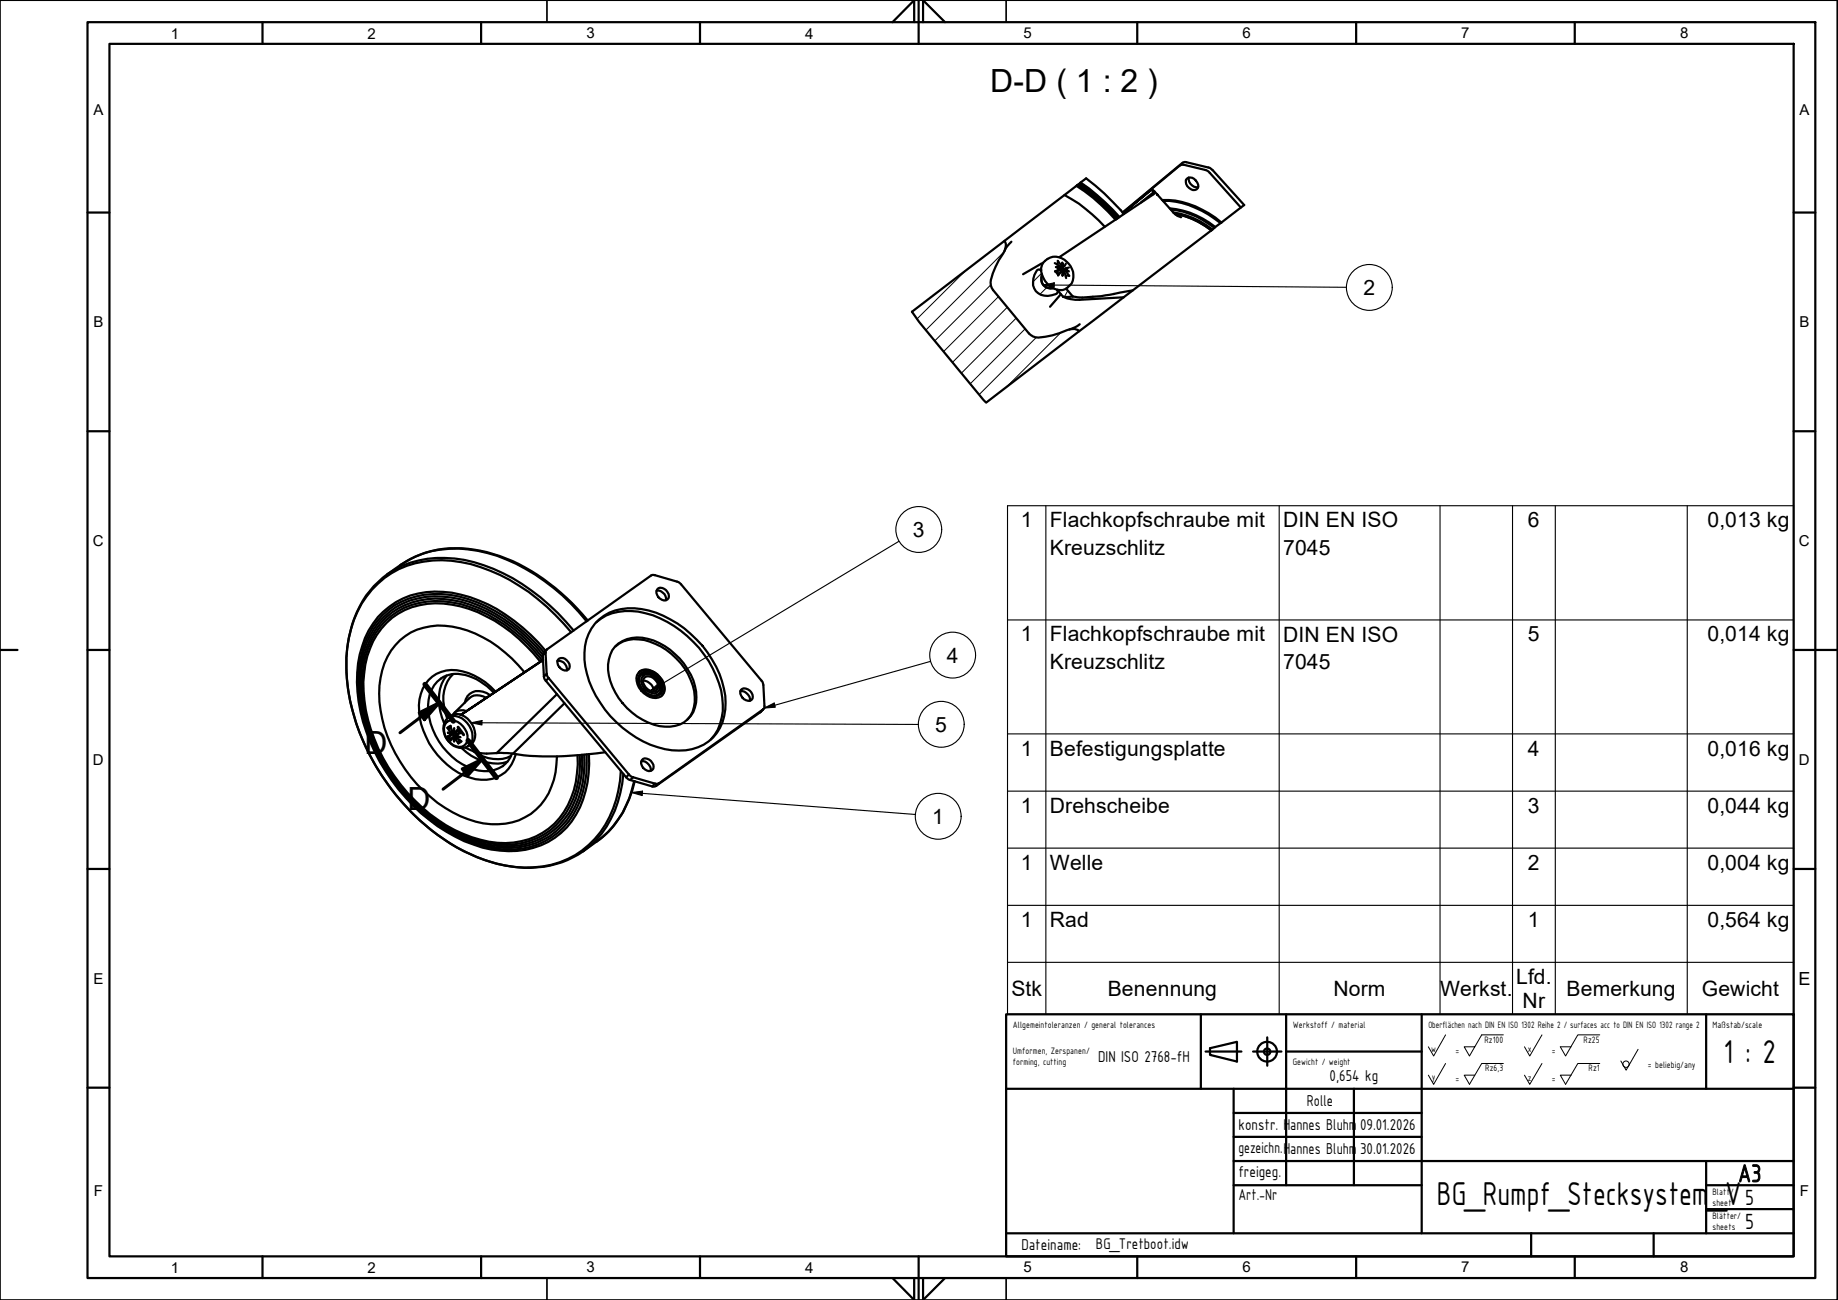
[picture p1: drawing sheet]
<svg xmlns="http://www.w3.org/2000/svg" width="420mm" height="297mm" viewBox="0 0 420 297" stroke-linecap="round" stroke-linejoin="round" font-family="sans-serif">
<!-- layer: Schraffur -->
<g fill="none" stroke="#000" stroke-width=".23">
<path d="M229.6 57.5l-18 17.9M220.7 61.9l-11.1 11M226.5 65.1l-12.8 12.8M228.2 67.8l-12.5 12.5M230.3 70.2l-12.6 12.6M232.3 72.7l-12.5 12.6M234.3 75.2l-12.5 12.5M236.9 77.1l-13.1 13.1M238 61.6l-.1 .1M238.1 62.4l-1.9 2M239.3 65.6l-1.6 1.6M242.5 76l-12.6 12.6"/>
<path d="M244.1 66.4l-.8 1.4"/>
</g>
<!-- layer: Sichtbare tangentiale Kanten(HTW) -->
<g fill="none" stroke="#000" stroke-width=".51">
<path d="M88.6 131.2a23.5 23.5 0 0 1 19.7-2.8 45.6 45.6 0 0 1 22.8 15.7M91.6 129.1a23.6 23.6 0 0 1 19.8-2.7 44.7 44.7 0 0 1 22.7 15.6M100.8 155.1a8.3 8.3 0 0 0-2.7 8.8 15.7 15.7 0 0 0 11.3 12.2 7.1 7.1 0 0 0 5.5-1M102.1 154.4a10 10 0 0 0-1.1 9.5l.5 1.4M103.6 154a8.7 8.7 0 0 0-1.8 8.9l.4 1.3M111.2 159.4a3.3 3.3 0 0 0-3.9 .2M112.1 158.9a3.8 3.8 0 0 0-5.2 .2l-.7 1.5M113.3 158a14.2 14.2 0 0 0-10.1-4.9 7.7 7.7 0 0 0-7.4 8 17.9 17.9 0 0 0 11.6 16.6 7.8 7.8 0 0 0 9.6-3.1l.9-2.3M124.7 149.1l-.6 .6M125 154l-.7 .6M125.4 154.9l-.6 .7M127.3 158.6l-13.8 13.5"/>
<path d="M130.6 144.4a45.3 45.3 0 0 0-23-15.5 23.1 23.1 0 0 0-19.7 3.2 23.7 23.7 0 0 0-8.7 18.2 47.5 47.5 0 0 0 11.2 31.2 44.3 44.3 0 0 0 25.2 16.3 22.4 22.4 0 0 0 17.5-3.5 23.6 23.6 0 0 0 8.8-18.2M102.2 164.9a3.1 3.1 0 0 1 4.1 1.7 2.89 2.89 0 0 1-.2 3.8 3.1 3.1 0 0 1-4.1-1.8 2.89 2.89 0 0 1 .2-3.7zM102.3 168.3l.7 .9M102.4 164a3.3 3.3 0 0 1 4.4 1.2 4.4 4.4 0 0 1 1 4.4l-.8 .9M102.6 168.2l.5 .8M103 165.8l-.7 .5M103.1 166.1l-.5 .4M103.3 167l-.4 .2M104.5 168.7l-.4 .3M104.8 166.5l.7 .9M104.9 166.9l-.8 .3M105.1 163.2h.4"/>
<path d="M105.2 167.2l-.7 .6M105.2 169.2l-.4 .3M105.5 169.4l-.7 .4M105.5 170.9a11.5 11.5 0 0 0 9.4 3.5l1.1-.4M106.6 162.5a2.8 2.8 0 0 0-2.7 .4M108.1 171.6a8.5 8.5 0 0 0 8.7 1.1M129 160.7l-11.7 11.5M142.5 176.8a23.6 23.6 0 0 1-9.2 17.7M143.8 177l-.7 .6M144.7 177.6l-.6 .6M145 178.5a21.9 21.9 0 0 1-8.7 13.8M149.7 179.1l-.6 .6"/>
<path d="M150.6 179l-.6 .6M174.4 162.1l-.6 .6"/>
</g>
<!-- layer: Sichtbare Kanten(CS) -->
<g fill="none" stroke="#000" stroke-width=".51">
<path d="M229.6 55a2.54 2.54 0 0 1-.3 3 16.8 16.8 0 0 0-2.9 6.6l.3 1.2 .3 .5 8.2 9.9a3.3 3.3 0 0 0 3.8 .7l3.2-.8a5 5 0 0 1 3.9-.8l.6 .4M231.2 55.2l-.9 1-.7 1.1M238.9 59.6a3.8 3.8 0 0 1 5.8 1.2 3.4 3.4 0 0 1 .4 3.5 3.4 3.4 0 0 1-2.9 2 4.8 4.8 0 0 1-4-5.7zM243.3 44.6a35.5 35.5 0 0 1 9.2 7.2M246.1 42.5a39.3 39.3 0 0 1 8.9 7.7M246.3 42.3a42.5 42.5 0 0 1 8.9 7.8M246.5 42.1a44.9 44.9 0 0 1 8.9 7.9M246.7 42a42.7 42.7 0 0 1 8.8 7.8M246.9 41.8a46.5 46.5 0 0 1 8.8 7.9M247 41.7a49.1 49.1 0 0 1 8.9 7.9M256.6 48.6l13.7-11.4 .6-.2 5.6 1.3 .7 .5 7.2 8-5.2 4M256.9 48.9l-.7-.8a53.8 53.8 0 0 0-7.9-7.3l-39.8 30.4 1.6 2.4 15.3 18.4 31.5-24.1"/>
<path d="M263.2 43.4l.5 .5M263.3 43.2l-6.6 5.5 6.5-5.3M263.3 43.2l5 5.4 1 .8 .7 .2M263.3 43.2l-.1 .2M263.7 43.9v.5l-21.6 14.4M263.7 43.9l-2.9 2.4M264.5 44.4l.1 .2-.1-.2M265.7 45.7a20 20 0 0 1 13.5 5.1M265.9 45.9a20.4 20.4 0 0 1 13.1 5.1M267.4 47.6a18.9 18.9 0 0 1 10.4 4.3M267.7 47.9a19.5 19.5 0 0 1 9.9 4.2M268.3 48.6a18.7 18.7 0 0 1 8.9 3.8"/>
<path d="M268.5 48.8a17.8 17.8 0 0 1 8.4 3.8 20 20 0 0 0-8.4-3.8zM269.1 49.3h.1M271.3 40.8a1.79 1.79 0 0 1 2 .3 1.79 1.79 0 0 1 .5 1.9 1.48 1.48 0 0 1-2.4-.5 1.43 1.43 0 0 1-.1-1.7zM271.7 40.6a2.03 2.03 0 0 0 2.2 2.2M276.9 52.6l-20 15.3M279.2 50.8l-2.3 1.8M283.7 47.4l-7.5-8.2-.6-.4-5.3-1.2-.6 .2-13 10.8M238 61.8a.6 .6 0 0 0-.6-.2 .6 .6 0 0 0-.5 .4 3.8 3.8 0 0 0 .4 5 3.9 3.9 0 0 0 4.4-.1l-.1-.7M238 61.6v.2M238.2 62.7a2.21 2.21 0 0 0 .3 2.4 2.21 2.21 0 0 0 2.2 .7M238.4 60.1l-4.5 2.6M241.1 60.1l1 .7 .1 .3"/>
<path d="M241.6 60.4l.3-.5-.1-.3a1.43 1.43 0 0 0 1 1M241.7 66.2l1.3 1.6M242.2 61.3l-.1 .3-.9 .4h.1l.6 .8v.1l.8-.8 .2 .1v.8l.2-.8M242.2 61.1l-.8-.1 .8 .3M242.2 61.1l-.1 .1M242.2 61.6l-.7 .7M242.5 67.2l-2.5 2.9M242.5 60.9l-.3 .4M242.8 60.6l-.3 .3M242.8 60.6v-.6l.2 .7M242.9 61.3l.2 .3M243 67.8a8.6 8.6 0 0 0 3.8 .7l10.1-.6"/>
<path d="M243 60.7l-.5 .2M243.1 62.2l.3 .2 .3 1.1M243.1 62.2l-.2 .1M243.3 60.8l-.7 .8-.5 .1M243.6 60.2l-.3 .6-.3-.1M243.7 61.8l-.1 .2 .8 1-.1-.1-.7 .1M243.7 61.8l-.8 .5M243.7 61.6l-.4 .4M243.7 61.6l.6 .4-.6-.2M243.7 66l1.5 1.7M243.7 61.3l-2 1.3M244.3 61.1l-.6 .2v.3"/>
<path d="M245.2 67.7l-2.2 .1M246.8 74.1l-1.1 .7-1.2 .5M259 66.3a58.1 58.1 0 0 1-12.6 1.6l-1.2-.2M150.1 135a1.94 1.94 0 0 1 2.1 2.1M150.5 134.4a1.9 1.9 0 0 1 2.3 2.2 1.37 1.37 0 0 1-2.3-.2 1.38 1.38 0 0 1 0-2zM100.8 155.1a7.2 7.2 0 0 1 7.2-.3l.9 .4 2.5 1.6 1.5 1.5M107.3 159.6l-3.7 3.6M119.9 153.6a27 27 0 0 0-18.2-10.6 13.4 13.4 0 0 0-14.7 11.9 28.7 28.7 0 0 0 5.6 20.9 29.2 29.2 0 0 0 17.9 12.3 14 14 0 0 0 13.1-4.2 17.1 17.1 0 0 0 3.7-11.1M123.5 151.2a35.2 35.2 0 0 0-18.3-12.7 17.4 17.4 0 0 0-16.8 3.8 19.8 19.8 0 0 0-5.3 13.6 39.2 39.2 0 0 0 15.1 30.1 29.3 29.3 0 0 0 17.4 6.6 16 16 0 0 0 15.6-12.1 26.6 26.6 0 0 0 .8-7.9M124 150.9a34.7 34.7 0 0 0-20.7-13.2 16.6 16.6 0 0 0-17.4 6.9 22.9 22.9 0 0 0-2.9 15.4 40.5 40.5 0 0 0 23 30.9 21.2 21.2 0 0 0 15.3 1.2 16.7 16.7 0 0 0 10.8-13.4l.4-1.9v-4.3M124.1 149.5a36.8 36.8 0 0 0-19-12.6 18.5 18.5 0 0 0-16 2.8 19.6 19.6 0 0 0-6.9 15.2 40.3 40.3 0 0 0 13.3 29.6 31.1 31.1 0 0 0 19.7 9.2 16.6 16.6 0 0 0 17.6-13 26.4 26.4 0 0 0 .7-8.2M124.1 150.4a35.5 35.5 0 0 0-20.6-13.3 16.7 16.7 0 0 0-19.3 10 26.1 26.1 0 0 0-.8 16.4 41.7 41.7 0 0 0 21.4 27.2 24.8 24.8 0 0 0 13.8 2.5 16.4 16.4 0 0 0 13.6-12.6 23.5 23.5 0 0 0 .8-8.1"/>
<path d="M124.3 149a36.9 36.9 0 0 0-19.3-12.7 18.9 18.9 0 0 0-16.2 3.1 19.9 19.9 0 0 0-6.9 15.3 40.9 40.9 0 0 0 11.8 28.4 34.8 34.8 0 0 0 19.8 10.9 17.2 17.2 0 0 0 19.8-13.2 24.4 24.4 0 0 0 .8-8.4M124.7 148.7a37.6 37.6 0 0 0-19.4-12.8 18.6 18.6 0 0 0-18.9 5.1 23.2 23.2 0 0 0-4.7 17.1 43.4 43.4 0 0 0 24.4 34.1 23.3 23.3 0 0 0 17.5 1 17.1 17.1 0 0 0 10.3-12.4 27.3 27.3 0 0 0 .7-8.5M124.8 148.6l24-17.1 .9-.1 5 1.5 .7 .4 18.7 22.2 .4 1 .3 5.2-.4 .4-23.8 16.9-.9 .1-5-1.5-.7-.4-18.6-22.3-.4-.9-.3-4.9zM125 148.4l-.9 .9v.4l.2 4.9 .2 .6 18.9 22.6 .7 .4 5 1.5 .9-.1 23.8-16.9 .7-.7M127.4 151a1.96 1.96 0 0 1 2.2 2.2M127.6 150.7a1.71 1.71 0 0 1 2 .1 1.71 1.71 0 0 1 .6 1.8 1.32 1.32 0 0 1-2.3-.2 1.54 1.54 0 0 1-.3-1.7zM134.4 141.8a45.9 45.9 0 0 0-21.6-15.2 24.4 24.4 0 0 0-24.2 4.6 23.7 23.7 0 0 0-9.3 17.5 45.4 45.4 0 0 0 8 28.6 49.7 49.7 0 0 0 21.8 18.6 27.9 27.9 0 0 0 19.4 1.1 35.6 35.6 0 0 0 10.2-6.6 23.4 23.4 0 0 0 6.4-11.9M136 142.5a11.1 11.1 0 0 1 10.7-3.3 24.7 24.7 0 0 1 17.8 14.8 14.9 14.9 0 0 1 .1 12.3 9.9 9.9 0 0 1-9.4 5.2 22.2 22.2 0 0 1-15.7-7.9 21.8 21.8 0 0 1-5.9-14.5 10.5 10.5 0 0 1 2.4-6.6zM136.3 142.2a12.1 12.1 0 0 1 11.3-2.1 24.8 24.8 0 0 1 17.5 19.3 11.8 11.8 0 0 1-2.6 9.6M140.6 147.8a8 8 0 0 1 8.8-1.4 15.7 15.7 0 0 1 9.7 11.6 6.7 6.7 0 0 1-8.4 7.9 15.3 15.3 0 0 1-11.7-12.8 7.7 7.7 0 0 1 1.6-5.3zM140.7 147.7a8.1 8.1 0 0 1 9.1-.6 15 15 0 0 1 9 12.1 6.9 6.9 0 0 1-1.7 5.3M146 153.6a3.4 3.4 0 0 1 4.6 .9 3.4 3.4 0 0 1 .7 4.4"/>
<path d="M146.3 153.3a3.6 3.6 0 0 1 4.6 1.4 3.3 3.3 0 0 1 .6 4 2.64 2.64 0 0 1-3.7 .2 4.3 4.3 0 0 1-2.2-4.6zM146.4 154a3.1 3.1 0 0 1 4.2 1 2.75 2.75 0 0 1 .3 3.6M146.4 154a3.3 3.3 0 0 1 4.6 1.6 2.24 2.24 0 0 1-.5 3.3 3.7 3.7 0 0 1-4.2-1.9 2.67 2.67 0 0 1 .1-3zM146.6 154.2a2.66 2.66 0 0 1 3.8 .9 2.61 2.61 0 0 1 .3 3.4M146.6 154.1a3.2 3.2 0 0 1 4.3 1.9 1.84 1.84 0 0 1 .2 2 1.84 1.84 0 0 1-1.7 .9 3.8 3.8 0 0 1-3.3-3.8zM146.8 154.7a2.01 2.01 0 0 1 3 .2 2.15 2.15 0 0 1 .3 3.4 2.93 2.93 0 0 1-3.5-3.2zM147 155.5a2.58 2.58 0 0 1 2.4 2.5M147.1 155.1a1.72 1.72 0 0 1 2.8 .3 1.38 1.38 0 0 1 .5 1.6 1.38 1.38 0 0 1-1.3 1 2.67 2.67 0 0 1-2.1-2.5zM147.2 157.1l.6 .6M169.2 157.9a2.05 2.05 0 0 1 2.2 2.2M169.4 157.7a1.7 1.7 0 0 1 2.6 1 1 1 0 0 1-.2 1.2 1 1 0 0 1-1.2 .1 1.91 1.91 0 0 1-1.2-2.3zM101.9 164.5a3 3 0 0 1 4.3-.8 4.6 4.6 0 0 1 1.9 6 3.6 3.6 0 0 1-5.9-.7 4 4 0 0 1-.3-4.5z"/>
<path d="M103 165.8l.3 1.2 .3 .2M103 167.8l-.1 .3-.6 .2M103 167.6l-.6-.2 .6 .4M103.1 166.4l-.5 .1-.3-.2 .6 .9 .1 .4M103.4 167.4l-.4 .4M103.5 167.8l.3 .4M103.6 167.2l.2-.8 .1 1 .9-.9-.1 .1 .8 .8-1.1 .5v.2l.9 .4-.9-.2M103.6 168.7l-.3-.1-.3 .6M103.6 168.7l.2 .8v-.7M103.8 168.8l1 1 .2-.8M103.8 167.2l-.8 .4M103.8 167.1l-.2 .1"/>
<path d="M104.1 168.5l-.5 .2M104.1 167.2l-.2 .4-1 .5M104.4 168.3l.1 .4 1 .7M104.5 168.1l-.7 .7M104.5 167.8l-.4 .1-.8 .7M104.6 168.2l-.2 .1M105 166.9l-.9 .4M105.2 167.2l-.7 .6M105.4 163.3l18.7-12.5-18.7 12.5M106.4 170.8a10.9 10.9 0 0 0 8 1.2l1.6 .1a69.6 69.6 0 0 0 22.4-.2M117 172.2a6.2 6.2 0 0 1-2.1 2.9M146.6 174a1.94 1.94 0 0 1 2.1 2.1"/>
<path d="M147 173.4a1.9 1.9 0 0 1 2.4 2.2 1.37 1.37 0 0 1-2.4-.2 1.38 1.38 0 0 1 0-2z"/>
</g>
<circle cx="263.7" cy="43.9" r=".25" fill="#000"/>
<!-- layer: Symbole(HTW) -->
<g fill="none" stroke="#000" stroke-width=".25">
<path d="M238.5 65.1l2.5-.5v1zM238.5 65.1l69.3 .5M239.1 115.6v116.2M292.4 115.6v116.2M329.2 115.6v116.2M345.8 115.6v116.2M355.5 115.6v116.2M385.7 115.6v116.2M205.5 123.7l-56.8 34.1M148.7 157.8l1.9-1.7 .5 .9zM212.7 151.1l-38 10.7M230.3 141.7h179.7"/>
<path d="M107.7 165.1l2.5-.5v1.1zM107.7 165.1l102.2 .4M174.7 161.8l2.3-1.2 .2 1zM230.3 167.7h179.7M144.4 181.1l2.5-.3-.1 1zM144.4 181.1l64.9 5M230.3 180.8h179.7M230.3 193.8h179.7M230.3 219.9h179.7v-104.3h-179.7v116.2h179.7v-11.9M230.3 206.9h179.7"/>
<circle cx="313" cy="65.7" r="5.2"/>
<circle cx="210" cy="121" r="5.2"/>
<circle cx="217.8" cy="149.7" r="5.2"/>
<circle cx="215.2" cy="165.5" r="5.2"/>
<circle cx="214.5" cy="186.5" r="5.2"/>
</g>
<!-- layer: Schnittansichtslinien(CS) -->
<path d="M97.2 156.4l6.4 8.4M95.8 162.9l4.6-2.3-3.4 3.9zM100.4 160.6l-9 6.8M104.7 166.2l1.3 1.7M105.7 175.7l4.5-2.2-3.3 3.8zM107 169.2l6.5 8.5M110.2 173.5l-8.9 6.8" fill="none" stroke="#000" stroke-width=".7"/>
<path d="M97.2 156.4l6.4 8.4M107 169.2l6.5 8.5" fill="none" stroke="#000" stroke-width="1.2"/>
<path d="M95.8 162.9l4.6-2.3-3.4 3.9zM105.7 175.7l4.5-2.2-3.3 3.8z" fill="#000"/>
<!-- layer: Skizziergeometrie(CS) -->
<g fill="none" stroke="#000" stroke-width=".51">
<path d="M20 5.1h395v286.9h-395zM25 10h385v277.1h-385zM60 5.1v4.9M110 5.1v4.9M160 5.1v4.9M204 5.1l5-5.1v5.1M210 0v10M211 5.1v-5.1l5 5.1M260 5.1v4.9M310 5.1v4.9M360 5.1v4.9M20 48.6h5"/>
<path d="M410 48.6h5M20 98.5h5M410 98.5h5M0 148.5h4M20 148.5h5M410 148.5h10M20 198.6h5M410 198.6h5M20 248.5h5M410 248.5h5M60 287.1v4.9M110 287.1v4.9"/>
<path d="M160 287.1v4.9M204 292l5 5v-5M210 287.1v9.9M211 292v5l5-5M260 287.1v4.9M310 287.1v4.9M360 287.1v4.9"/>
</g>
<path d="M0 0h420v297h-420zM125 0v5.1M230 0v5.1M125 292v5M230 292v5" fill="none" stroke="#000" stroke-width=".38"/>
<!-- layer: Titel (ISO) -->
<g fill="none" stroke="#000" stroke-width=".51">
<path d="M230 231.8h180v55.3h-180zM274.5 231.8v17M276.6 239.5l6.2-1.5v4.6l-6.2-1.6zM289.7 237v6.5M294 231.8v39M325 231.8v50M390 231.8v17M230 248.8h180M275.6 240.3h8.2M282 259.8h43M282 254.3h43M282 248.8v33"/>
<path d="M286.4 240.3h6.5M294 240.3h31M309.5 248.8v22M282 270.8h43M282 265.3h128M390 276.3h20M390 270.8h20M390 265.3v16.5M230 281.8h180M350 281.8v5.3M378 281.8v5.3"/>
<circle cx="289.7" cy="240.3" r="2.25"/>
<circle cx="289.7" cy="240.3" r=".73"/>
</g>
<g fill="none" stroke="#000" stroke-width=".23">
<path d="M330.5 236.5l-2.8 4.8-1.2-2.1M343.7 236.5h-5l-2.8 4.8-1.2-2.1h2.4M352.5 236.5l-2.8 4.8-1.2-2.1M365.7 236.5h-5l-2.8 4.8-1.2-2.1h2.5M374.5 239.8l-2.8 4.7-1.2-2.1M330.5 243l-2.8 4.8-1.2-2.1M343.7 243h-5l-2.8 4.8-1.2-2.1h2.4M352.5 243l-2.8 4.8-1.2-2.1M365.7 243h-5l-2.8 4.8-1.2-2.1h2.5"/>
<circle cx="371.7" cy="243.2" r=".73"/>
</g>
<!-- layer: Symbole(HTW) -->
<path d="M238.5 65.1l2.5-.5v1zM148.7 157.8l1.9-1.7 .5 .9zM107.7 165.1l2.5-.5v1.1zM174.7 161.8l2.3-1.2 .2 1zM144.4 181.1l2.5-.3-.1 1z" fill="#000"/>
<g font-size="8.1">
<text x="394" y="242.9">1 : 2</text>
<text x="328.5" y="275.4">BG_Rumpf_Stecksystem</text>
<text x="390.6" y="275.4">_V</text>
</g>
<g font-size="7.3">
<text x="226.4" y="21.1">D-D ( 1 : 2 )</text>
<text x="83.3" y="172.2">D</text>
<text x="93.2" y="185.1">D</text>
</g>
<text font-size="6.1" x="397.3" y="270.1">A3</text>
<g font-size="5.4">
<text x="399" y="275.3">5</text>
<text x="399" y="280.8">5</text>
</g>
<g font-size="4.8">
<text x="311.7" y="67.4">2</text>
<text x="208.7" y="122.7">3</text>
<text x="233.4" y="120.4">1</text>
<text x="240" y="120.5">Flachkopfschraube mit</text>
<text x="293.3" y="120.5">DIN EN ISO</text>
<text x="349.2" y="120.4">6</text>
<text x="390.3" y="120.4">0,013 kg</text>
<text x="240" y="126.8">Kreuzschlitz</text>
<text x="293.3" y="126.8">7045</text>
<text x="233.4" y="146.5">1</text>
<text x="240" y="146.5">Flachkopfschraube mit</text>
<text x="293.3" y="146.6">DIN EN ISO</text>
<text x="349.2" y="146.5">5</text>
<text x="390.3" y="146.5">0,014 kg</text>
<text x="216.4" y="151.4">4</text>
<text x="240" y="152.9">Kreuzschlitz</text>
<text x="293.3" y="152.9">7045</text>
<text x="213.8" y="167.2">5</text>
<text x="233.4" y="172.6">1</text>
<text x="240" y="172.6">Befestigungsplatte</text>
<text x="349.2" y="172.6">4</text>
<text x="390.3" y="172.6">0,016 kg</text>
<text x="233.4" y="185.7">1</text>
<text x="240" y="185.7">Drehscheibe</text>
<text x="349.2" y="185.7">3</text>
<text x="390.3" y="185.7">0,044 kg</text>
<text x="213.1" y="188.3">1</text>
<text x="233.4" y="198.7">1</text>
<text x="240" y="198.7">Welle</text>
<text x="349.2" y="198.7">2</text>
<text x="390.3" y="198.7">0,004 kg</text>
<text x="233.4" y="211.8">1</text>
<text x="240" y="211.8">Rad</text>
<text x="349.2" y="211.8">1</text>
<text x="390.3" y="211.8">0,564 kg</text>
<text x="231.2" y="227.6">Stk</text>
<text x="253.2" y="227.6">Benennung</text>
<text x="304.8" y="227.6">Norm</text>
<text x="329.2" y="227.6">Werkst.</text>
<text x="346.6" y="224.8">Lfd.</text>
<text x="358.1" y="227.6">Bemerkung</text>
<text x="389" y="227.6">Gewicht</text>
<text x="348" y="230.4">Nr</text>
</g>
<text font-size="4.1" x="411.1" y="225">E</text>
<g font-size="3.9">
<text x="251" y="242.6">DIN ISO 2768-fH</text>
<text x="303.9" y="246.9">0,654 kg</text>
<text x="298.8" y="252.8">Rolle</text>
<text x="283.1" y="258.3">konstr. H</text>
<text x="283.1" y="263.4">gezeichn.H</text>
<text x="295" y="258.3">annes Bluhm</text>
<text x="295" y="263.8">annes Bluhm</text>
<text x="310.9" y="263.8">30.01.2026</text>
<text x="310.9" y="258.3">09.01.2026</text>
<text x="283.1" y="268.9">freigeg.</text>
<text x="283.1" y="274.2">Art.-Nr</text>
<text x="233.5" y="285.7">Dateiname:</text>
</g>
<text font-size="3.8" x="250.5" y="285.3">BG_Tretboot.idw</text>
<g font-size="3.4">
<text x="39.1" y="8.8">1</text>
<text x="84" y="8.8">2</text>
<text x="134" y="8.7">3</text>
<text x="184" y="8.8">4</text>
<text x="234" y="8.7">5</text>
<text x="284" y="8.7">6</text>
<text x="334" y="8.7">7</text>
<text x="384" y="8.7">8</text>
<text x="21.3" y="26.3">A</text>
<text x="411.4" y="26.3">A</text>
<text x="21.3" y="74.8">B</text>
<text x="411.4" y="74.8">B</text>
<text x="21.2" y="124.8">C</text>
<text x="411.2" y="124.8">C</text>
<text x="21.2" y="174.8">D</text>
<text x="411.2" y="174.8">D</text>
<text x="21.3" y="224.8">E</text>
<text x="21.5" y="273.3">F</text>
<text x="411.4" y="273.3">F</text>
<text x="39.1" y="290.8">1</text>
<text x="84" y="290.8">2</text>
<text x="134" y="290.8">3</text>
<text x="184" y="290.8">4</text>
<text x="234" y="290.8">5</text>
<text x="284" y="290.8">6</text>
<text x="334" y="290.8">7</text>
<text x="384" y="290.8">8</text>
</g>
<g font-size="2.3">
<text x="231.5" y="234.8">Allgemeintoleranzen / general tolerances</text>
<text x="295.5" y="234.8">Werkstoff / material</text>
<text x="326.5" y="234.8">Oberflächen nach DIN EN ISO 1302 Reihe 2 / surfaces acc to DIN EN ISO 1302 range 2</text>
<text x="339.3" y="238.3">Rz100</text>
<text x="362" y="238.3">Rz25</text>
<text x="391.5" y="234.8">Maßstab/scale</text>
<text x="231.5" y="240.8">Umformen, Zerspanen/</text>
<text x="231.5" y="243.3">forming, cutting</text>
<text x="295.5" y="243.3">Gewicht / weight</text>
<text x="327.2" y="240.4">w</text>
<text x="332.7" y="240.8">=</text>
<text x="339.5" y="244.7">Rz6,3</text>
<text x="349.2" y="240.4">x</text>
<text x="354.7" y="240.8">=</text>
<text x="363.2" y="244.8">Rz1</text>
<text x="376.7" y="244">= beliebig/any</text>
<text x="327.3" y="246.7">y</text>
<text x="332.7" y="247.3">=</text>
<text x="349.2" y="246.9">z</text>
<text x="354.7" y="247.3">=</text>
<text x="391.5" y="273">Blatt/</text>
<text x="391.5" y="275.6">sheet</text>
<text x="391.5" y="278.4">Blätter/</text>
<text x="391.5" y="281.1">sheets</text>
</g>
</svg>
